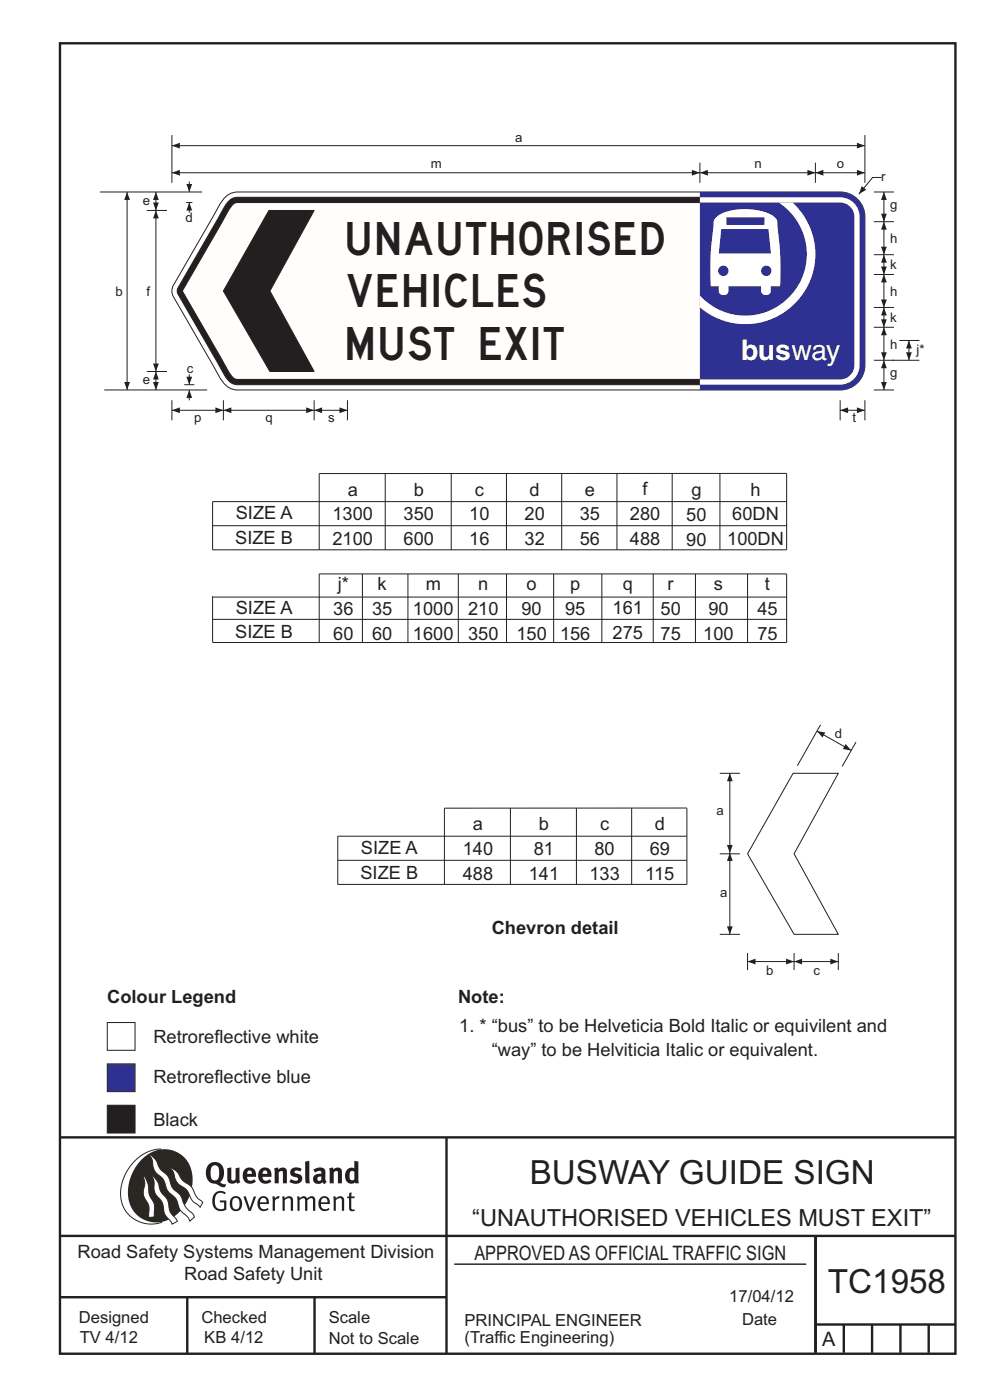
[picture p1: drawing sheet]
<svg xmlns="http://www.w3.org/2000/svg" width="210mm" height="297mm" viewBox="0 0 210 297" stroke-linecap="round" stroke-linejoin="round" font-family="sans-serif">
<g fill="none" stroke="#231f20" stroke-width=".51">
<path d="M12.7 9.2h190v278h-190zM12.7 241.3h190M94.7 241.4v45.8M12.7 275.2h82M12.7 262.2h190.1M39.7 275.2v12M66.7 275.2v12M173 262.1v24.9M173 281h29.7M179 281v6M185 281v6M191 281v6"/>
<path d="M197 281v6"/>
</g>
<path d="M96.4 268.2h74.6" fill="none" stroke="#231f20" stroke-width=".21"/>
<path d="M34.2 243.8a9.5 9.5 0 0 0-8.6 10.4 6.5 6.5 0 0 0 8.8 5.1" fill="none" stroke="#2a2723" stroke-width=".21"/>
<path d="M30.1 245.9a6.1 6.1 0 0 1 7.3-1.6 6.1 6.1 0 0 1 3.4 6.7 8.8 8.8 0 0 1-7.1 8.3 6.1 6.1 0 0 1-6.5-7.5 10.5 10.5 0 0 1 2.9-5.9z" fill-rule="evenodd" fill="#2a2723"/>
<g fill="#fff" stroke="#2a2723" stroke-width=".21">
<path d="M30.4 249.4l.3 .3 .6 1.2 .4 2.5 1 2 .1 2.7-1.2 .2v-2.5l-1-1.8-.2-.7 .3-2.4z" fill-rule="evenodd"/>
<path d="M36 247.7l.5 .2 .9 .6 1.3 1.8 2 1.5 1 2.1 1.3 1.2-.5 1-1.7-1.4-1.2-2.3-1.9-1.4-.6-.9-.4-1.5z" fill-rule="evenodd"/>
<path d="M31.7 244.9l.3 .2 .9 .8 1.1 2 1.6 1.6 1 2.4 1.6 1.6 1.2 2.6 1.6 1.6 .2 .5-.9 .9-.5-.9-1.6-1.5-1-2.5-1.7-1.6-.9-2.4-1.7-1.7-.4-1-.3-1.5z" fill-rule="evenodd"/>
<path d="M32.2 249.4l.5 .4 .7 .9 .7 2.1 1.5 1.9 .5 2.4 1.5 1.8v.2l-1.1 .6-1.6-2.1-.5-2.6-1.5-1.9-.2-.9v-1.7z" fill-rule="evenodd"/>
</g>
<g fill="#231f20">
<path d="M45.6 253.1l.5-.3 .7-.2 .6 .1 .5 .4-.2 .3-.9-.4-.8 .3-.3 .6-.1 1.1 .1 .7 .3 .5 .5 .3h.6l.4-.1v-1.3h-.8l-.1-.4h1.4v1.9l-.7 .3h-.8l-.6-.2-.5-.5-.3-.7-.1-1 .2-.8z" fill-rule="evenodd"/>
<path d="M49.5 254.3l.7-.1 .5 .4 .1 1.3-.2 .4-.3 .2h-.5l-.4-.4-.1-1zM49.2 254.1l-.5 1.1 .3 1.1 .7 .6 1-.1 .4-.4 .2-.6v-.7l-.2-.7-.3-.4-.5-.2h-.6z" fill-rule="evenodd"/>
<path d="M51.6 253.9l.5-.1 .9 2.6 .8-2.6h.5l-1.1 3.1h-.5z" fill-rule="evenodd"/>
<path d="M55.4 254.3l.4-.2 .4 .1 .3 .3v.6h-1.3zM55.1 254.1l-.5 .9v.8l.3 .6 .4 .4 .5 .1 1.1-.3h.1l-.2-.4-.6 .3-.7-.1-.2-.3-.1-.5v-.2h1.8l-.2-1.2-.8-.4h-.5z" fill-rule="evenodd"/>
<path d="M57.7 253.9l.5-.1 .1 .4 .5-.4h.5l-.2 .5h-.4l-.3 .4-.1 2.2h-.5z" fill-rule="evenodd"/>
<path d="M59.8 253.9l.5-.1a.24 .24 0 0 0 .1 .4 .24 .24 0 0 0 .3-.3l.8-.1 .6 .4 .1 2.7h-.5v-2.4l-.2-.2-.3-.1-.8 .4v2.3h-.5z" fill-rule="evenodd"/>
<path d="M63 253.9l.5-.1a.24 .24 0 0 0 .1 .3 .24 .24 0 0 0 .3-.2l.6-.1 .5 .2a.23 .23 0 0 0 .2 .2 .23 .23 0 0 0 .2-.2l.8-.2 .6 .4 .1 2.7h-.5v-2.4l-.1-.2-.3-.1-.8 .4v2.3h-.5v-2.4l-.1-.2-.3-.1-.8 .4v2.3h-.4z" fill-rule="evenodd"/>
<path d="M68.4 254.3l.4-.2 .4 .2 .3 .8h-1.4zM68 254.1l-.4 .9v.8l.2 .6 .4 .4 .5 .1 1-.2 .2-.1-.2-.4-.6 .3-.7-.1-.3-.4v-.6h1.9l-.2-1.1-.4-.4-.5-.1h-.5z" fill-rule="evenodd"/>
<path d="M70.7 253.9l.4-.1a.24 .24 0 0 0 .2 .4 .24 .24 0 0 0 .3-.3l.8-.1 .5 .4 .1 2.7h-.5v-2.4l-.1-.2-.3-.1-.9 .4v2.3h-.4z" fill-rule="evenodd"/>
<path d="M74.1 253.1l.5-.1-.1 .8h.8l-.2 .4h-.6v2.2l.2 .2 .5-.1 .1 .3-.3 .1h-.6l-.3-.4-.1-2.3h-.4v-.4h.4z" fill-rule="evenodd"/>
<path d="M45 247.4l.4-.2h.4l.6 .6v1.8l-.2 .5-.3 .3-.7-.1-.4-.5-.1-1.5zM44.3 247l-.4 .6-.2 .9v1l.4 .8 .6 .6 1.1 .2 1.5 .8 .5-.1 .2-.6h-.6l-.8-.4 .7-.9 .2-1.5a1.91 1.91 0 0 0-1.1-1.7 1.91 1.91 0 0 0-2.1 .3z" fill-rule="evenodd"/>
<path d="M48.2 247.8l.9-.1v2.4l.1 .3 .3 .1 .5-.3v-2.4l.8-.1v2.6l.2 .5-.7 .3a.39 .39 0 0 0-.7 0l-.8-.1-.5-.4z" fill-rule="evenodd"/>
<path d="M52.6 248.4l.3-.1 .3 .1 .2 .6h-1zM51.9 248.1l-.3 .4-.1 .8 .1 .7 .3 .7 .5 .3 .6 .1 .7-.1 .6-.3-.4-.5-.4 .2-.5 .1-.4-.2-.2-.4v-.2h1.9l-.1-1.1-.3-.6-1-.3-.5 .1z" fill-rule="evenodd"/>
<path d="M55.9 248.4l.3-.1 .3 .1 .2 .6h-1zM55.2 248.1l-.3 .5-.1 .8 .1 .7 .3 .6 .5 .3 .6 .1 .7-.1 .6-.3-.4-.5-.5 .2h-.6l-.4-.5v-.2h1.9l-.1-1-.3-.7-.5-.2-.5-.1-.5 .1z" fill-rule="evenodd"/>
<path d="M58.1 247.9l.8-.2 .1 .4 1-.4 .7 .3 .2 .5v2.5h-.9v-2.2l-.2-.4-.7 .3v2.3h-.8z" fill-rule="evenodd"/>
<path d="M61.8 248l.9-.3 1.3 .3-.3 .5-.8-.2-.4 .3 .1 .2 1 .4 .4 .4 .1 .8-.5 .5-1 .2-1.2-.3 .3-.7 1.1 .4 .2-.1 .2-.2-.1-.4-1-.2-.4-.3-.2-.7z" fill-rule="evenodd"/>
<path d="M67.4 249.7l.8-.1-.1 .7-.3 .2h-.3l-.2-.4zM66.5 248.1l.3 .7 .8-.4 .5 .2a.35 .35 0 0 1 0 .4 .35 .35 0 0 1-.5 0l-1 .4-.2 1 .2 .4 .3 .2 1.1 .1a.49 .49 0 0 1 .9 .1l.4-.5-.3-.4v-1.8l-.2-.5-.4-.3h-.6z" fill-rule="evenodd"/>
<path d="M69.8 247.9l.8-.2 .1 .4 1-.4 .7 .3 .1 .5v2.5h-.8v-2.3l-.3-.3-.6 .3v2.3h-.9z" fill-rule="evenodd"/>
<path d="M74.4 248.5l.4-.1 .4 .2v1.6l-.4 .2-.4-.1-.2-.3v-1zM75.2 246.3v1.3a.19 .19 0 0 1-.1 .3 .19 .19 0 0 1-.3-.2l-.8 .1-.5 .6-.3 .9 .1 1 .3 .5 .6 .3h.6l.5-.3 .1 .2h.7l-.1-4.6z" fill-rule="evenodd"/>
<path d="M64.7 246.5l.9-.2 .1 4.7h-.8l-.1-.3z" fill-rule="evenodd"/>
</g>
<path d="M22.8 225.7h5.8v5.9h-5.8z" fill-rule="evenodd" fill="#2e3092" stroke="#231f20" stroke-width=".21"/>
<path d="M22.8 234.5h5.8v5.9h-5.8z" fill-rule="evenodd" fill="#231f20" stroke="#231f20" stroke-width=".21"/>
<g fill="#fff" stroke="#231f20" stroke-width=".21">
<path d="M22.8 216.9h5.8v5.9h-5.8z" fill-rule="evenodd"/>
<path d="M47.5 42.1a3.7 3.7 0 0 1 2.9-1.4h127.8a5.3 5.3 0 0 1 5.3 5.3v31.5a5.3 5.3 0 0 1-5.3 5.2h-127.8a4.5 4.5 0 0 1-3.9-2.7l-9.7-17.1a2.45 2.45 0 0 1 0-2.4l9.7-17z" fill-rule="evenodd"/>
</g>
<path d="M48.7 42.5l.6-.4 1.1-.3h127.8a4.1 4.1 0 0 1 4.1 4.2v31.5a4.1 4.1 0 0 1-4.1 4.1h-127.8a3.6 3.6 0 0 1-3.1-2.5l-9.5-16.7a1.33 1.33 0 0 1 0-1.3l9.8-17.2z" fill-rule="evenodd" fill="#231f20" stroke="#231f20" stroke-width=".21"/>
<path d="M49.2 43.5a1.4 1.4 0 0 1 1.2-.5h127.8a3 3 0 0 1 3 3v31.5a3 3 0 0 1-3 3h-127.8a1.68 1.68 0 0 1-1.6-1.1l-10.1-17.7 9.7-17z" fill-rule="evenodd" fill="#fffefa" stroke="#231f20" stroke-width=".21"/>
<path d="M57 44.6h9.6l-9.3 17.1 9.3 17.1h-9.3l-9.9-17.1z" fill-rule="evenodd" fill="#231f20" stroke="#231f20" stroke-width=".21"/>
<g fill="#2e3092">
<path d="M148.5 43h29.7a3 3 0 0 1 3 3v31.5a3 3 0 0 1-3 3h-29.7z" fill-rule="evenodd"/>
<path d="M148.5 40.7h29.7a5.3 5.3 0 0 1 5.3 5.3v31.5a5.3 5.3 0 0 1-5.3 5.2h-29.7v-1.1h29.7a4.1 4.1 0 0 0 4.1-4.1v-31.5a4.1 4.1 0 0 0-4.1-4.2h-29.7z" fill-rule="evenodd"/>
</g>
<g fill="#fff">
<path d="M148.5 41.8h29.7a4.1 4.1 0 0 1 4.1 4.2v31.5a4.1 4.1 0 0 1-4.1 4.1h-29.7v-1.1h29.7a3 3 0 0 0 3-3v-31.5a3 3 0 0 0-3-3h-29.7z" fill-rule="evenodd"/>
<path d="M151.9 46.1a3 3 0 0 0-.6 2.3l-.6 5.7 .1 6.6h1.7l.1 1.4 .3 .4 .5 .1 .6-.1 .4-.3 .1-1.5h6.9l.1 1.4 .3 .3 .5 .2 .6-.1 .5-.3 .1-1.5h2v-6.5l-.5-5.7a2.93 2.93 0 0 0-.8-2.6 12.5 12.5 0 0 0-12 0zM154.1 46.1h8.1v1.6h-8.1zM152.3 57.5a1.1 1.1 0 0 1 2.2 0 1.1 1.1 0 0 1-2.2 0zM153 48.6h10l.5 5.2h-11zM161.4 57.5a1.1 1.1 0 0 1 2.2 0 1.1 1.1 0 0 1-2.2 0zM165.2 43a13 13 0 0 1 2.8 19.3 13 13 0 0 1-19.5 .4v2.5a14.8 14.8 0 0 0 20.7-1.5 14.8 14.8 0 0 0-1.1-20.7z" fill-rule="evenodd"/>
</g>
<path d="M36.5 36.6h112M148.5 34.5v4.3" fill="none" stroke="#231f20" stroke-width=".21"/>
<g fill="#231f20">
<path d="M146.8 36l1.7 .6-1.7 .7z"/>
<path d="M36.5 36.6l1.7-.6v1.3z"/>
</g>
<path d="M148.5 36.6h24.5M183.5 28.6v10.2M39.5 43h1.3" fill="none" stroke="#231f20" stroke-width=".21"/>
<g fill="#231f20">
<path d="M148.5 36.6l1.7-.6v1.3z"/>
<path d="M171.3 36l1.7 .6-1.7 .7z"/>
</g>
<path d="M36.5 30.9h147" fill="none" stroke="#231f20" stroke-width=".21"/>
<g fill="#231f20">
<path d="M181.8 30.3l1.7 .6-1.7 .6z"/>
<path d="M36.5 30.9l1.7-.6v1.2z"/>
</g>
<path d="M40.2 79.4v2.2" fill="none" stroke="#231f20" stroke-width=".21"/>
<path d="M39.5 79.9h1.3l-.6 1.7z" fill="#231f20"/>
<path d="M39.1 81.6h2.1M40.2 82.7v2.2" fill="none" stroke="#231f20" stroke-width=".21"/>
<path d="M40.2 82.7l.6 1.7h-1.3z" fill="#231f20"/>
<path d="M40.2 38.5v2.2" fill="none" stroke="#231f20" stroke-width=".21"/>
<path d="M39.5 39h1.3l-.6 1.7z" fill="#231f20"/>
<path d="M21.2 40.7h21.7M40.2 43v2.1" fill="none" stroke="#231f20" stroke-width=".21"/>
<path d="M40.2 43l.6 1.7h-1.3z" fill="#231f20"/>
<path d="M187 37.6l-1.9 .1-2.9 3.5" fill="none" stroke="#231f20" stroke-width=".21"/>
<path d="M182.8 39.5l.9 .8-1.5 .9z" fill="#231f20"/>
<path d="M173 34.5v4.3M173 36.6h10.5" fill="none" stroke="#231f20" stroke-width=".21"/>
<g fill="#231f20">
<path d="M181.8 36l1.7 .6-1.7 .7z"/>
<path d="M173 36.6l1.7-.6v1.3z"/>
</g>
<path d="M33.1 78.8v3.9M22.1 82.7h21.8" fill="none" stroke="#231f20" stroke-width=".21"/>
<g fill="#231f20">
<path d="M33.1 78.8l.6 1.7h-1.2z"/>
<path d="M32.5 81h1.2l-.6 1.7z"/>
</g>
<path d="M33.1 44.6v34.2M31.2 78.8h4.2M36.5 84.9v4.3" fill="none" stroke="#231f20" stroke-width=".21"/>
<g fill="#231f20">
<path d="M32.5 77.1h1.2l-.6 1.7z"/>
<path d="M33.1 44.6l.6 1.7h-1.2z"/>
</g>
<path d="M36.5 87h10.9" fill="none" stroke="#231f20" stroke-width=".21"/>
<g fill="#231f20">
<path d="M45.7 86.4l1.7 .6-1.7 .7z"/>
<path d="M36.5 87l1.7-.6v1.3z"/>
</g>
<path d="M36.5 28.6v10.2M27 40.7v42M31.2 44.6h4.2" fill="none" stroke="#231f20" stroke-width=".21"/>
<g fill="#231f20">
<path d="M26.3 81h1.3l-.6 1.7z"/>
<path d="M27 40.7l.6 1.7h-1.3z"/>
</g>
<path d="M33.1 40.7v3.9" fill="none" stroke="#231f20" stroke-width=".21"/>
<g fill="#231f20">
<path d="M33.1 40.7l.6 1.7h-1.2z"/>
<path d="M32.5 43h1.2l-.6 1.6z"/>
</g>
<path d="M185.4 58.2h4.2M185.4 54h4.2M185.4 47h4.2M185.4 40.7h4.2M185.4 76.4h4.2M185.4 69.4h4.2M185.4 65.2h4.2M187.5 76.4v6.3" fill="none" stroke="#231f20" stroke-width=".21"/>
<g fill="#231f20">
<path d="M187.5 76.4l.6 1.7h-1.2z"/>
<path d="M186.9 81h1.2l-.6 1.7z"/>
</g>
<path d="M192.8 72.2v4.2" fill="none" stroke="#231f20" stroke-width=".21"/>
<g fill="#231f20">
<path d="M192.8 72.2l.6 1.7h-1.2z"/>
<path d="M192.2 74.7h1.2l-.6 1.7z"/>
</g>
<path d="M187.5 40.7v6.3M185.4 82.7h4.2" fill="none" stroke="#231f20" stroke-width=".21"/>
<g fill="#231f20">
<path d="M187.5 40.7l.6 1.7h-1.2z"/>
<path d="M186.9 45.3h1.2l-.6 1.7z"/>
</g>
<path d="M187.5 54v4.2" fill="none" stroke="#231f20" stroke-width=".21"/>
<g fill="#231f20">
<path d="M187.5 54l.6 1.7h-1.2z"/>
<path d="M186.9 56.5h1.2l-.6 1.7z"/>
</g>
<path d="M187.5 65.2v4.2" fill="none" stroke="#231f20" stroke-width=".21"/>
<g fill="#231f20">
<path d="M187.5 65.2l.6 1.7h-1.2z"/>
<path d="M186.9 67.7h1.2l-.6 1.7z"/>
</g>
<path d="M187.5 69.4v7" fill="none" stroke="#231f20" stroke-width=".21"/>
<g fill="#231f20">
<path d="M187.5 69.4l.6 1.7h-1.2z"/>
<path d="M186.9 74.7h1.2l-.6 1.7z"/>
</g>
<path d="M187.5 58.2v7" fill="none" stroke="#231f20" stroke-width=".21"/>
<g fill="#231f20">
<path d="M187.5 58.2l.6 1.7h-1.2z"/>
<path d="M186.9 63.5h1.2l-.6 1.7z"/>
</g>
<path d="M187.5 47v7" fill="none" stroke="#231f20" stroke-width=".21"/>
<g fill="#231f20">
<path d="M187.5 47l.6 1.7h-1.2z"/>
<path d="M186.9 52.3h1.2l-.6 1.7z"/>
</g>
<path d="M47.4 84.9v4.3M47.4 87h19.2M66.6 84.9v4.3M73.7 84.9v4.3" fill="none" stroke="#231f20" stroke-width=".21"/>
<g fill="#231f20">
<path d="M47.4 87l1.7-.6v1.3z"/>
<path d="M64.9 86.4l1.7 .6-1.7 .7z"/>
</g>
<path d="M66.6 87h7.1" fill="none" stroke="#231f20" stroke-width=".21"/>
<g fill="#231f20">
<path d="M72 86.4l1.7 .6-1.7 .7z"/>
<path d="M66.6 87l1.7-.6v1.3z"/>
</g>
<path d="M178.2 87h5.3M178.2 84.9v4.3" fill="none" stroke="#231f20" stroke-width=".21"/>
<g fill="#231f20">
<path d="M181.8 86.4l1.7 .6-1.7 .7z"/>
<path d="M178.2 87l1.7-.6v1.3z"/>
</g>
<g fill="none" stroke="#231f20" stroke-width=".21">
<path d="M189.4 76.4h5.6M190.8 72.2h4.2M183.5 84.9v4.3M45.1 111.5h121.8M81.7 100.5v16.1M95.7 100.5v16.1M107.4 100.5v16.1M119.2 100.5v16.1M130.9 100.5v16.1M142.6 100.5v16.1M152.7 100.5v16.1M166.9 106.4h-121.8v10.2h121.8v-16.1h-99.2v16.1"/>
<path d="M45.1 126.7h121.8M45.1 126.5v9.8M45.2 136.3h121.7v-14.5h-99.2v14.5M45.2 131.4h121.7M76.9 121.8v14.5M86.5 121.8v14.5M97.2 121.8v14.5M107.4 121.8v14.5M117.4 121.8v14.5M127.7 121.8v14.5M138.6 121.8v14.5M147.5 121.8v14.5"/>
<path d="M158.6 121.8v14.5M108.3 171.4v16.2M122.3 171.4v16.2M134 171.4v16.2M145.7 171.4v16.2h-74.1v-10.2h74.1M145.7 171.4h-51.4v16.2M152.7 164.1h4.2M154.8 164.1v16.8M71.6 182.5h74.1M152.7 198.2h4.2M152.7 181.1h4.2"/>
</g>
<g fill="#231f20">
<path d="M154.8 164.1l.6 1.6h-1.2z"/>
<path d="M154.2 179.3h1.2l-.6 1.6z"/>
</g>
<path d="M168.4 204h9.4" fill="none" stroke="#231f20" stroke-width=".21"/>
<g fill="#231f20">
<path d="M176.1 203.4l1.7 .6-1.7 .6z"/>
<path d="M168.4 204l1.7-.6v1.2z"/>
</g>
<path d="M154.8 180.9v17.3" fill="none" stroke="#231f20" stroke-width=".21"/>
<g fill="#231f20">
<path d="M154.8 180.9l.6 1.7h-1.2z"/>
<path d="M154.2 196.5h1.2l-.6 1.7z"/>
</g>
<path d="M174.1 153.8l-5 8.7M168.2 164.1h9.6l-9.4 17 9.4 17.1h-9.4l-9.8-17.1zM158.6 202.2v3.6M158.6 204h9.8M168.4 202.2v3.6M177.8 202.2v3.6" fill="none" stroke="#231f20" stroke-width=".21"/>
<g fill="#231f20">
<path d="M158.6 204l1.7-.6v1.2z"/>
<path d="M166.8 203.4l1.6 .6-1.6 .6z"/>
</g>
<path d="M173.3 155.1l7.3 4.1M181.6 157.4l-3 5.2" fill="none" stroke="#231f20" stroke-width=".21"/>
<g fill="#231f20">
<path d="M173.3 155.1l1.8 .3-.6 1.1z"/>
<path d="M179.4 157.8l1.2 1.4-1.8-.3z"/>
</g>
<g font-size="7.1" fill="#231f20">
<text x="112.4" y="251.2">BUSWAY GUIDE SIGN</text>
<text x="175.6" y="274.2">TC1958</text>
</g>
<g font-size="7" fill="#231f20">
<text x="73.7" y="54">UNAUTHORISED</text>
<text x="73.7" y="65.2">VEHICLES</text>
<text x="73.7" y="76.4">MUST EXIT</text>
</g>
<text font-size="6" fill="#fff" x="157.2" y="76.4">busway</text>
<text font-size="5" fill="#231f20" x="100.2" y="260.1">“UNAUTHORISED VEHICLES MUST EXIT”</text>
<g font-size="4.2" fill="#231f20">
<text x="100.6" y="267.2">APPROVED AS OFFICIAL TRAFFIC SIGN</text>
<text x="174.4" y="285.6">A</text>
</g>
<g font-size="3.9" fill="#231f20">
<text x="73.8" y="105.1">a</text>
<text x="87.8" y="105.1">b</text>
<text x="100.7" y="105.1">c</text>
<text x="112.3" y="105.1">d</text>
<text x="124.1" y="105.1">e</text>
<text x="136.3" y="105.1">f</text>
<text x="146.7" y="105.3">g</text>
<text x="159.2" y="105.1">h</text>
<text x="50" y="110.2">SIZE A</text>
<text x="70.5" y="110.4">1300</text>
<text x="85.6" y="110.4">350</text>
<text x="99.5" y="110.4">10</text>
<text x="111.3" y="110.4">20</text>
<text x="123" y="110.4">35</text>
<text x="133.6" y="110.3">280</text>
<text x="145.6" y="110.6">50</text>
<text x="155.3" y="110.4">60DN</text>
<text x="49.9" y="115.4">SIZE B</text>
<text x="70.5" y="115.6">2100</text>
<text x="85.6" y="115.6">600</text>
<text x="99.5" y="115.6">16</text>
<text x="111.3" y="115.6">32</text>
<text x="123" y="115.6">56</text>
<text x="133.6" y="115.5">488</text>
<text x="145.6" y="115.8">90</text>
<text x="154.3" y="115.6">100DN</text>
<text x="71.7" y="125.2">j*</text>
<text x="80.1" y="125.2">k</text>
<text x="90.3" y="125.2">m</text>
<text x="101.4" y="125.2">n</text>
<text x="111.7" y="125.2">o</text>
<text x="120.9" y="125.2">p</text>
<text x="132.1" y="125.1">q</text>
<text x="141.6" y="125.2">r</text>
<text x="151.4" y="125.2">s</text>
<text x="162.3" y="125.2">t</text>
<text x="50" y="130.2">SIZE A</text>
<text x="70.7" y="130.4">36</text>
<text x="78.9" y="130.4">35</text>
<text x="87.6" y="130.4">1000</text>
<text x="99.3" y="130.4">210</text>
<text x="110.6" y="130.4">90</text>
<text x="119.9" y="130.4">95</text>
<text x="129.9" y="130.4">161</text>
<text x="140.1" y="130.4">50</text>
<text x="150.3" y="130.4">90</text>
<text x="160.7" y="130.4">45</text>
<text x="49.9" y="135.4">SIZE B</text>
<text x="70.7" y="135.7">60</text>
<text x="78.9" y="135.7">60</text>
<text x="87.6" y="135.7">1600</text>
<text x="99.3" y="135.7">350</text>
<text x="109.5" y="135.7">150</text>
<text x="118.8" y="135.7">156</text>
<text x="129.9" y="135.6">275</text>
<text x="140.1" y="135.7">75</text>
<text x="149.2" y="135.7">100</text>
<text x="160.7" y="135.7">75</text>
<text x="100.3" y="176.1">a</text>
<text x="114.3" y="176.1">b</text>
<text x="127.3" y="176.1">c</text>
<text x="138.9" y="176.1">d</text>
<text x="76.6" y="181.2">SIZE A</text>
<text x="98.2" y="181.4">140</text>
<text x="113.2" y="181.4">81</text>
<text x="126.1" y="181.4">80</text>
<text x="137.8" y="181.4">69</text>
<text x="76.5" y="186.4">SIZE B</text>
<text x="98.2" y="186.6">488</text>
<text x="112.2" y="186.6">141</text>
<text x="125" y="186.6">133</text>
<text x="136.9" y="186.6">115</text>
<text x="104.3" y="198.1">Chevron detail</text>
<text x="22.7" y="212.8">Colour Legend</text>
<text x="97.2" y="212.8">Note:</text>
<text x="32.5" y="221.3">Retroreflective white</text>
<text x="97.4" y="218.9">1. * “bus” to be Helveticia Bold Italic or equivilent and</text>
<text x="104.3" y="224.1">“way” to be Helviticia Italic or equivalent.</text>
<text x="32.5" y="229.6">Retroreflective blue</text>
<text x="32.5" y="238.8">Black</text>
<text x="16.4" y="266.8">Road Safety Systems Management Division</text>
<text x="39.1" y="271.6">Road Safety Unit</text>
</g>
<g font-size="3.5" fill="#231f20">
<text x="16.7" y="280.6">Designed</text>
<text x="42.7" y="280.6">Checked</text>
<text x="69.7" y="280.6">Scale</text>
<text x="98.5" y="281.3">PRINCIPAL ENGINEER</text>
<text x="154.7" y="276.2">17/04/12</text>
<text x="157.4" y="281.2">Date</text>
<text x="16.9" y="284.8">TV 4/12</text>
<text x="43.3" y="284.9">KB 4/12</text>
<text x="69.7" y="285.2">Not to Scale</text>
<text x="98.5" y="284.8">(Traffic Engineering)</text>
</g>
<g font-size="2.8" fill="#231f20">
<text x="91.4" y="35.7">m</text>
<text x="109.2" y="30.2">a</text>
<text x="160" y="35.7">n</text>
<text x="177.5" y="35.6">o</text>
<text x="186.9" y="38.3">r</text>
<text x="30.3" y="43.4">e</text>
<text x="39.4" y="47.1">d</text>
<text x="188.8" y="44.3">g</text>
<text x="188.8" y="51.5">h</text>
<text x="188.8" y="57.1">k</text>
<text x="24.5" y="62.7">b</text>
<text x="31.1" y="62.7">f</text>
<text x="188.8" y="62.7">h</text>
<text x="188.8" y="68.3">k</text>
<text x="188.8" y="73.9">h</text>
<text x="194.4" y="75">j*</text>
<text x="30.3" y="81.5">e</text>
<text x="39.7" y="79.2">c</text>
<text x="188.8" y="80">g</text>
<text x="41.2" y="89.4">p</text>
<text x="56.3" y="89.4">q</text>
<text x="69.6" y="89.4">s</text>
<text x="180.8" y="89.4">t</text>
<text x="177.1" y="156.5">d</text>
<text x="152" y="172.9">a</text>
<text x="152.8" y="190.4">a</text>
<text x="162.5" y="206.8">b</text>
<text x="172.6" y="206.8">c</text>
</g>
</svg>
